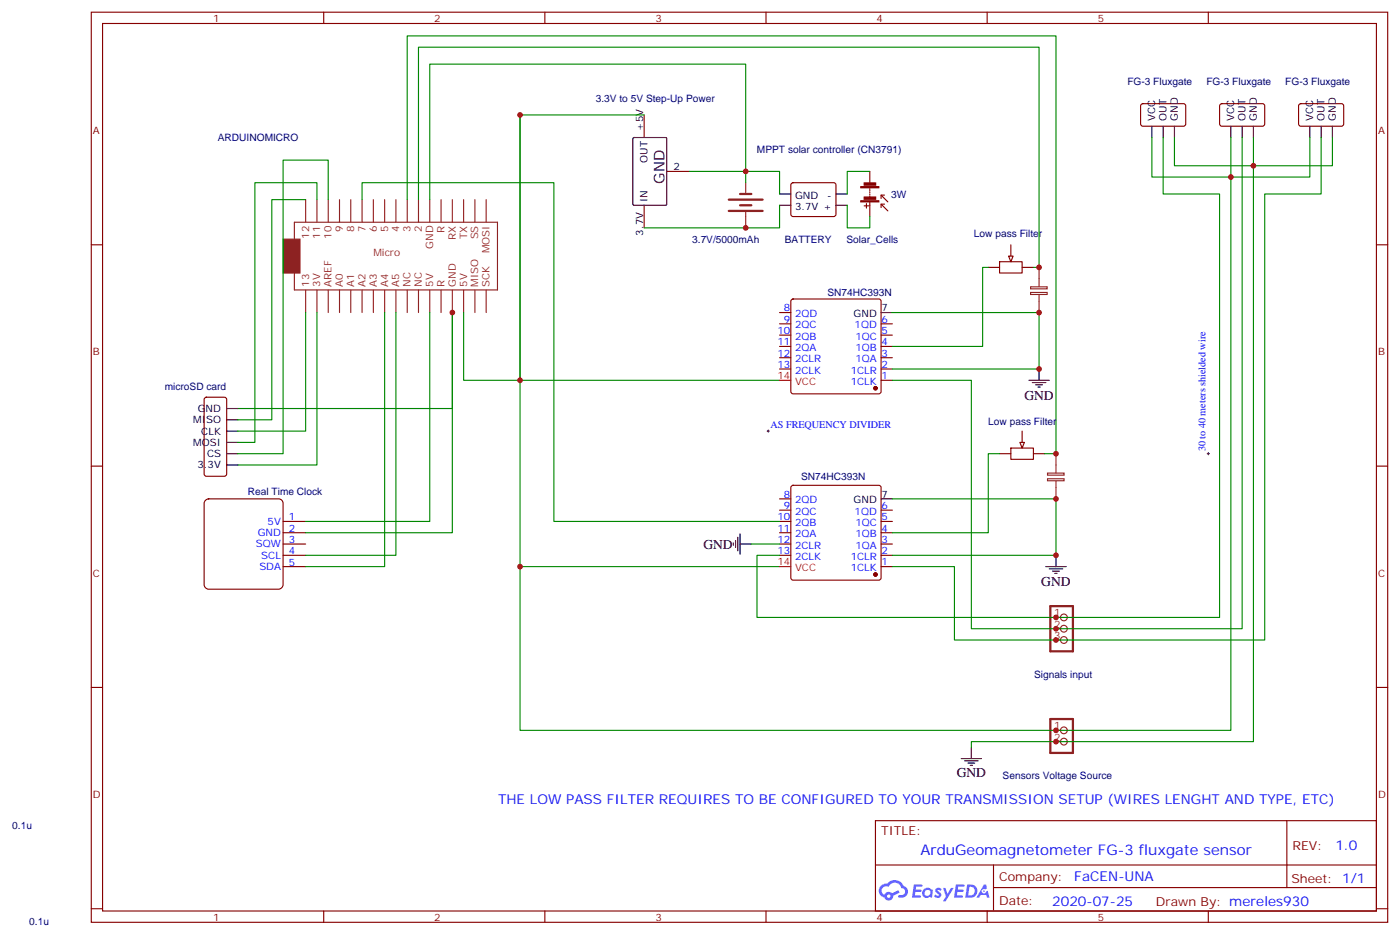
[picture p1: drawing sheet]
<svg xmlns="http://www.w3.org/2000/svg" width="438mm" height="293mm" viewBox="0 0 438 293" stroke-linecap="round" stroke-linejoin="round" font-family="sans-serif">
<g fill="none" stroke="#870000" stroke-width=".35">
<path d="M28.5 3.8h405.4v284.3h-405.4zM32.1 7.3h398.3v277.3h-398.3zM101.2 3.8v3.5M170.4 3.8v3.5M239.5 3.8v3.5M308.6 3.8v3.5M377.8 3.8v3.5M28.5 76.5h3.6M430.4 76.5h3.5M28.5 145.6h3.6M430.4 145.6h3.5M28.5 214.8h3.6"/>
<path d="M430.4 214.8h3.5M273.7 256.4h156.7v28.2h-156.7zM402.3 256.4l.1 20.9M273.8 270.2h156.4M310.6 277.3h119.6M310.6 270.2v14.2M28.5 283.9h3.6M101.2 284.6v3.5M170.4 284.6v3.5M239.5 284.6v3.5M308.6 284.6v3.5M377.8 284.6v3.5"/>
<path d="M430.4 283.9h3.5"/>
</g>
<g fill="#5487ff">
<path d="M292.7 277.6a1.22 1.22 0 0 1 1.7 .2l-.4 .6a.47 .47 0 0 0-.3-.4 .47 .47 0 0 0-.5 .2l.2 .2a1.14 1.14 0 0 1 .7 1.8 1.14 1.14 0 0 1-1.9 0l-.2-.2 .5-.6 .7 .5a.29 .29 0 0 0 .4-.3 .29 .29 0 0 0-.3-.3 1.04 1.04 0 0 1-.6-1.7z"/>
<path d="M285.7 276.3h2.4l.3 .2-.1 .5-1.9 .1-.1 .8h1.5l.4 .4-.4 .4h-1.6l-.2 1.1h1.8l.1 .3-.1 .3-2.7 .1z"/>
<path d="M298.9 276.3h2.3l.3 .2-.1 .5-1.8 .1-.1 .8h1.5l.3 .4-.4 .4h-1.5l-.2 1.1h1.7l.2 .3-.2 .3-2.6 .1z"/>
<path d="M307.6 276.3h.7l.3 1.3-.6 .3a.69 .69 0 0 0-1 .3 .69 .69 0 0 0 .5 .9 .69 .69 0 0 0 .8-.6l.5-.2 .6 2.2h-.8l-.2-.9h-1.8l-.4 .9h-.9z"/>
<path d="M294.8 277.4h.8l.6 1.8 1.1-1.8h.9l-2.5 4.2h-.9l.9-1.5z"/>
<path d="M302.4 276.3l-.6 4.2h1.4a2.11 2.11 0 0 0 2.4-2.1 2.11 2.11 0 0 0-2.5-2.1zM303.1 277.1a1.43 1.43 0 0 1 1.7 1.6 1.43 1.43 0 0 1-2.1 1.1z"/>
<path d="M288.7 277.9a1.54 1.54 0 0 0-.1 2.2 1.54 1.54 0 0 0 2.2 .1l.6 .3 .3-2.3-.6-.3a1.49 1.49 0 0 0-2.4 0zM289 278.9a.94 .94 0 0 1 1.8 0 .94 .94 0 0 1-1.8 0z"/>
<path d="M275.4 276.7a2.18 2.18 0 0 0 1.1 3.7 1.44 1.44 0 0 0 1.6 .9 1.44 1.44 0 0 0 1.2-1.4l2-1.1-.4-.7-2 1a1.47 1.47 0 0 0-2.4 .4 1.39 1.39 0 0 1-.7-1.9 1.39 1.39 0 0 1 2-.5 2.12 2.12 0 0 1 2.2-1.3 2.12 2.12 0 0 1 1.9 1.7 1.14 1.14 0 0 1 1.1 1.4 1.14 1.14 0 0 1-1.7 .7 .43 .43 0 0 0-.5 .4 .43 .43 0 0 0 .4 .5 1.98 1.98 0 0 0 2.5-1.2 1.98 1.98 0 0 0-1.2-2.6 3.1 3.1 0 0 0-5.3-.6l-.8 .1zM277.3 280a.55 .55 0 0 1 1.1 0 .55 .55 0 0 1-1.1 0z"/>
<circle cx="307.6" cy="278.4" r=".26"/>
</g>
<path d="M227.9 65.9h10.5M227.9 62.4h10.5M231.4 64.1h3.5M231.4 60.6h3.5M328.4 189.4h7.1v14.1h-7.1zM328.4 224.6h7.1v10.6h-7.1z" fill="none" stroke="#8c2424" stroke-width=".71"/>
<g fill="none" stroke="#8c2424" stroke-width=".35">
<path d="M233.2 57.1v3.5M92 69.4h63.5v21.2h-63.5zM95.6 62.4v7M99.1 62.4v7M102.6 62.4v7M106.2 62.4v7M109.7 62.4v7M113.2 62.4v7M116.7 62.4v7M120.3 62.4v7M123.8 62.4v7M127.3 62.4v7"/>
<path d="M130.8 62.4v7M134.4 62.4v7M137.9 62.4v7M141.4 62.4v7M145 62.4v7M148.5 62.4v7M152 62.4v7M233.2 66.3v4.9M95.6 90.6v7M99.1 90.6v7M102.6 90.6v7M106.2 90.6v7"/>
<path d="M109.7 90.6v7M113.2 90.6v7M116.7 90.6v7M120.3 90.6v7M123.8 90.6v7M127.3 90.6v7M130.8 90.6v7M134.4 90.6v7M137.9 90.6v7M141.4 90.6v7M145 90.6v7M148.5 90.6v7"/>
<path d="M152 90.6v7M330.2 192.9h1.4M330.2 196.4h1.4M330.2 200h1.4M330.2 228.2h1.4M330.2 231.7h1.4"/>
<circle cx="332.6" cy="192.9" r="1.06"/>
<circle cx="332.6" cy="196.4" r="1.06"/>
<circle cx="332.6" cy="200" r="1.06"/>
<circle cx="332.6" cy="231.7" r="1.06"/>
<circle cx="332.6" cy="228.2" r="1.06"/>
</g>
<path d="M247.5 57.3l.5-.2h12.7l.5 .2 .2 .5-.1 9.4-.6 .5-13-.1-.4-.6v-9.2z" fill="none" stroke="#870000" stroke-width=".35"/>
<path d="M243.7 60.6h3.6M243.7 64.1h3.6M261.4 60.6h3.5M261.4 64.1h3.5" fill="none" stroke="#000" stroke-width=".35"/>
<path d="M88.5 74.7h5.3v10.6h-5.3z" fill="#8c2424" stroke="#8c2424" stroke-width=".35"/>
<path d="M64.1 156.4l1.1-.5h21.9a1.41 1.41 0 0 1 1.4 1.4v25.4a1.51 1.51 0 0 1-1.4 1.4h-21.9a1.51 1.51 0 0 1-1.4-1.4v-25.4z" fill="#fff" stroke="#800000" stroke-width=".35"/>
<g fill="none" stroke="#870000" stroke-width=".35">
<path d="M201.4 35.9v7.1M208.5 53.6h7M201.4 64.1v7.1M316.1 76.5v3.5M243.7 97.6h3.6M247.5 93.6l.5-.2h26.8l.5 .2 .2 .5v28.2l-.3 .5-.4 .2h-26.8l-.5-.2-.2-.5v-28.2zM309 83.5h3.5M312.5 81.8h7.1v3.5h-7.1zM319.6 83.5h3.5M243.7 115.3h3.6M243.7 111.8h3.6M243.7 108.2h3.6"/>
<path d="M243.7 104.7h3.6M243.7 101.2h3.6M275.5 118.8h3.5M275.5 115.3h3.5M275.5 111.8h3.5M275.5 108.2h3.5M275.5 104.7h3.5M275.5 101.2h3.5M64.1 124.3l.4-.2h5.7l.6 .4 .1 23.6-.5 .6-5.9 .1-.6-.5-.1-23.5zM243.7 159.4h3.6M243.7 155.9h3.6M247.5 151.8l.5-.2h26.8l.5 .2 .2 .5v28.3l-.3 .5-.4 .2h-26.8l-.5-.3-.2-.4v-28.3z"/>
<path d="M275.5 159.4h3.5M88.5 162.9h7.1M88.5 166.4h7.1M88.5 177h7.1M88.5 173.5h7.1M88.5 170h7.1M243.7 162.9h3.6M243.7 166.4h3.6M243.7 173.5h3.6M243.7 170h3.6M275.5 162.9h3.5M275.5 166.4h3.5"/>
<path d="M275.5 177h3.5M275.5 173.5h3.5M275.5 170h3.5"/>
</g>
<path d="M197.9 43.1l.3-.1h9.9l.3 .1 .1 20.7-.2 .3h-10.1l-.3-.2zM275.5 97.6h3.5M70.9 138.2h3.5M70.9 134.7h3.5M70.9 131.2h3.5M70.9 127.6h3.5M70.9 145.3h3.5M70.9 141.7h3.5M275.5 155.9h3.5" fill="none" stroke="#000" stroke-width=".35"/>
<g fill="none" stroke="#008700" stroke-width=".35">
<path d="M162.6 35.9v141.1h81.1M201.4 35.9h-38.8v82.9h-17.6v-21.2M215.5 53.6h17.7v3.5M272 53.6h-7.1v7M95.6 62.4h-10.6v68.8h-10.6M99.1 62.4v-5.3h-19.4v81.1h-5.3M102.6 62.4v-12.4h-14.1v91.7h-14.1M243.7 64.1v7.1h-42.3M243.7 60.6v-7h-10.5v-33.6h-98.8v42.4M264.9 64.1v7.1h7.1v-3.5M95.6 97.6v37.1h-21.2M99.1 97.6v47.7h-24.7"/>
<path d="M134.4 97.6v65.3h-38.8M162.6 118.8h81.1M279 115.3h45.9M74.4 127.6h67v-30v68.8h-45.8"/>
</g>
<g fill="#850000" stroke="#850000" stroke-width=".35">
<path d="M269.1 58.3h5.7v.4h-5.7z"/>
<path d="M269.1 62.7h5.7v.4h-5.7z"/>
<path d="M270.2 57.1h3.6v.8h-3.6z"/>
<path d="M270.2 61.6h3.6v.7h-3.6z"/>
</g>
<g fill="none" stroke="#850000" stroke-width=".35">
<path d="M272 53.6v3.5M272 58.5v.3M272 59.2v.3M272 59.9v.4M270.2 64.3h1.4M270.9 63.6v1.4M272 60.6v.4M272 61.3v.4M272 63.1v4.6M275.5 61l2.1 2.1M275.5 63.8l2.1 2.1M276.5 61h-1v1"/>
<path d="M276.5 63.8h-1v1"/>
</g>
<g fill="#870000" stroke="#870000" stroke-width=".35">
<circle cx="273.7" cy="179.5" r=".53"/>
<circle cx="273.7" cy="121.3" r=".53"/>
</g>
<path d="M243.7 118.8h3.6M243.7 177h3.6" fill="none" stroke="#f00" stroke-width=".35"/>
<path d="M322.2 89.6h5.2v.6h-5.2zM322.2 91.4h5.2v.6h-5.2zM324.9 83.5v6M324.9 92v5.6M327.5 147.8h5.2v.6h-5.2zM327.5 149.6h5.2v.6h-5.2zM330.2 141.7v6M330.2 150.2v5.7" fill="none" stroke="#8c2424" stroke-width=".35"/>
<path d="M315.3 80h1.5l-.7 1.8z" fill="#f0f0f0" stroke="#870000" stroke-width=".35"/>
<path d="M316.1 140h7v3.5h-7zM319.6 134.7v3.5M312.5 141.7h3.6M323.1 141.7h3.5" fill="none" stroke="#870000" stroke-width=".35"/>
<path d="M318.9 138.2h1.4l-.7 1.8z" fill="#f0f0f0" stroke="#870000" stroke-width=".35"/>
<g fill="none" stroke="#008700" stroke-width=".35">
<path d="M360.2 43v12.3h24.6v-12.3M363.7 43v17.6h17.6v132.3h-144.6v-19.4h7M367.2 43v8.8h24.7v-8.8M388.4 43v153.4h-84.7v-77.6h-24.7M409.5 43v12.3h-24.7v172.9h-222.2v-51.2M413.1 43v17.6h-17.7v139.4h-97v-23h-19.4M416.6 43v8.8h-24.7v179.9h-88.2v1.8M113.2 62.4v-5.3h60v105.8h70.5M127.3 62.4v-51.2h202.9v130.5h-3.6M130.8 62.4v-47.7h194.1v68.8h-1.8M120.3 97.6v79.4h-24.7M123.8 97.6v75.9h-28.2"/>
<path d="M279 97.6h45.9v17.7M309 83.5h-1.8v24.7h-28.2M279 155.9h51.2v17.6h-51.2M312.5 141.7h-3.5v24.7h-30M234.9 170h8.8"/>
</g>
<g fill="none" stroke="#000" stroke-width=".35">
<path d="M360.2 39.4v3.6M363.7 39.4v3.6M367.2 39.4v3.6M384.8 39.4v3.6M388.4 39.4v3.6M391.9 39.4v3.6M409.5 39.4v3.6M413.1 39.4v3.6M416.6 39.4v3.6M321.7 118.8h6.3M322.8 119.5h4.2M324.9 115.3v3.5"/>
<path d="M323.8 120.2h2.1M324.5 120.9h.7M229.3 169.6v.7M230 168.9v2.1M230.7 167.9v4.2M231.4 170h3.5M231.4 166.8v6.3M327 177h6.3M328 177.7h4.3M329.1 178.4h2.1M329.8 179.1h.7M330.2 173.5v3.5"/>
<path d="M300.5 237h6.4M301.6 237.7h4.2M302.6 238.4h2.2M303.4 239.1h.7M303.7 233.5v3.5"/>
</g>
<path d="M356.9 32.6l.4-.2h13l.4 .7v5.9l-.7 .4h-12.9l-.5-.7v-5.6zM381.6 32.6l.4-.2h13l.4 .7v5.9l-.7 .4h-13l-.4-.7v-5.6zM406.2 32.6l.5-.2h13l.4 .7v5.9l-.7 .4h-13l-.4-.7v-5.6z" fill="none" stroke="#870000" stroke-width=".35"/>
<path d="M239.9 134.7h.7M240.2 134.3v.7M377.4 141.7h.7M377.8 141.4v.7" fill="none" stroke="#000" stroke-width=".31"/>
<g fill="#c00">
<circle cx="384.8" cy="55.3" r=".88"/>
<circle cx="391.9" cy="51.8" r=".88"/>
<circle cx="330.2" cy="173.5" r=".88"/>
<circle cx="330.2" cy="141.7" r=".88"/>
<circle cx="324.9" cy="83.5" r=".88"/>
<circle cx="141.4" cy="97.6" r=".88"/>
<circle cx="233.2" cy="71.2" r=".88"/>
<circle cx="233.2" cy="53.6" r=".88"/>
<circle cx="162.6" cy="118.8" r=".88"/>
<circle cx="162.6" cy="35.9" r=".88"/>
<circle cx="324.9" cy="115.3" r=".88"/>
<circle cx="162.6" cy="177" r=".88"/>
<circle cx="330.2" cy="192.9" r=".88"/>
<circle cx="330.2" cy="196.4" r=".88"/>
<circle cx="330.2" cy="200" r=".88"/>
<circle cx="330.2" cy="228.2" r=".88"/>
<circle cx="330.2" cy="231.7" r=".88"/>
<circle cx="330.2" cy="155.9" r=".88"/>
<circle cx="324.9" cy="97.6" r=".88"/>
</g>
<text font-size="4.6" x="207.8" y="57.4" transform="rotate(-90 207.8 57.4)">GND</text>
<text font-size="4.6" fill="#00f" x="287.8" y="267">ArduGeomagnetometer FG-3 fluxgate sensor</text>
<g font-size="4.2">
<text x="320.3" y="124.9">GND</text>
<text x="219.9" y="171.5">GND</text>
<text x="325.6" y="183.1">GND</text>
<text x="299.1" y="242.6">GND</text>
</g>
<g font-size="4.2" fill="#00f">
<text x="155.7" y="251">THE LOW PASS FILTER REQUIRES TO BE CONFIGURED TO YOUR TRANSMISSION SETUP (WIRES LENGHT AND TYPE, ETC)</text>
<text x="417.5" y="265.7">1.0</text>
<text x="335.9" y="275.2">FaCEN-UNA</text>
<text x="329" y="283">2020-07-25</text>
</g>
<g font-size="3.9" fill="#800">
<text x="275.5" y="261">TITLE:</text>
<text x="404.1" y="265.7">REV:</text>
<text x="312.4" y="275.2">Company:</text>
<text x="403.8" y="275.8">Sheet: 1/1</text>
<text x="312.4" y="282.9">Date:</text>
<text x="361.4" y="282.9">Drawn By: mereles930</text>
</g>
<g font-size="3.2" fill="#800">
<text x="66.6" y="6.8">1</text>
<text x="135.8" y="6.8">2</text>
<text x="204.9" y="6.8">3</text>
<text x="274.1" y="6.8">4</text>
<text x="343.2" y="6.8">5</text>
<text x="29.1" y="41.9">A</text>
<text x="430.9" y="41.9">A</text>
<text x="29.1" y="111.1">B</text>
<text x="430.9" y="111.1">B</text>
<text x="29.1" y="180.2">C</text>
<text x="430.9" y="180.2">C</text>
<text x="29.1" y="249.3">D</text>
<text x="430.9" y="249.3">D</text>
<text x="66.6" y="287.6">1</text>
<text x="135.8" y="287.6">2</text>
<text x="204.9" y="287.6">3</text>
<text x="274.1" y="287.6">4</text>
<text x="343.2" y="287.6">5</text>
</g>
<g font-size="3.2" fill="#000080">
<text x="352.5" y="26.5">FG-3 Fluxgate</text>
<text x="377.2" y="26.5">FG-3 Fluxgate</text>
<text x="401.9" y="26.5">FG-3 Fluxgate</text>
<text x="186.3" y="31.8">3.3V to 5V Step-Up Power</text>
<text x="68.1" y="44.1">ARDUINOMICRO</text>
<text x="236.7" y="47.6">MPPT solar controller (CN3791)</text>
<text x="278.6" y="61.8">3W</text>
<text x="216.4" y="75.9">3.7V/5000mAh</text>
<text x="245.4" y="75.9">BATTERY</text>
<text x="264.7" y="75.9">Solar_Cells</text>
<text x="304.5" y="74.1">Low pass Filter</text>
<text x="258.7" y="92.4">SN74HC393N</text>
<text x="51.5" y="121.7">microSD card</text>
<text x="309" y="132.9">Low pass Filter</text>
<text x="250.5" y="150">SN74HC393N</text>
<text x="77.5" y="154.8">Real Time Clock</text>
<text x="323.3" y="211.7">Signals input</text>
<text x="313.5" y="243.4">Sensors Voltage Source</text>
<text x="3.8" y="258.9">0.1u</text>
<text x="9.1" y="288.9">0.1u</text>
</g>
<g font-size="3.2">
<text x="201" y="40.9" transform="rotate(-90 201 40.9)">+5V</text>
<text x="361.2" y="37.7" transform="rotate(-90 361.2 37.7)">VCC</text>
<text x="364.7" y="37.7" transform="rotate(-90 364.7 37.7)">OUT</text>
<text x="368.3" y="37.7" transform="rotate(-90 368.3 37.7)">GND</text>
<text x="385.9" y="37.7" transform="rotate(-90 385.9 37.7)">VCC</text>
<text x="389.4" y="37.7" transform="rotate(-90 389.4 37.7)">OUT</text>
<text x="393" y="37.7" transform="rotate(-90 393 37.7)">GND</text>
<text x="410.6" y="37.7" transform="rotate(-90 410.6 37.7)">VCC</text>
<text x="414.1" y="37.7" transform="rotate(-90 414.1 37.7)">OUT</text>
<text x="417.7" y="37.7" transform="rotate(-90 417.7 37.7)">GND</text>
<text x="202.5" y="50.8" transform="rotate(-90 202.5 50.8)">OUT</text>
<text x="210.6" y="53.2">2</text>
<text x="202.5" y="63.1" transform="rotate(-90 202.5 63.1)">IN</text>
<text x="248.6" y="62">GND</text>
<text x="248.6" y="65.5">3.7V +</text>
<text x="258.6" y="62">-</text>
<text x="201" y="73.6" transform="rotate(-90 201 73.6)">3.7V</text>
<text x="266.9" y="99.1">GND</text>
<text x="275.7" y="97.3">7</text>
<text x="61.8" y="128.7">GND</text>
<text x="60.4" y="132.2">MISO</text>
<text x="62.9" y="135.7">CLK</text>
<text x="60.4" y="139.3">MOSI</text>
<text x="64.7" y="142.8">CS</text>
<text x="61.8" y="146.3">3.3V</text>
<text x="275.7" y="155.5">7</text>
<text x="266.9" y="157.3">GND</text>
</g>
<g font-size="3.2" fill="#8d2323">
<text x="96.6" y="74.5" transform="rotate(-90 96.6 74.5)">12</text>
<text x="100.2" y="74.5" transform="rotate(-90 100.2 74.5)">11</text>
<text x="103.7" y="74.5" transform="rotate(-90 103.7 74.5)">10</text>
<text x="107.2" y="72.5" transform="rotate(-90 107.2 72.5)">9</text>
<text x="110.7" y="72.5" transform="rotate(-90 110.7 72.5)">8</text>
<text x="114.3" y="72.5" transform="rotate(-90 114.3 72.5)">7</text>
<text x="117.8" y="72.5" transform="rotate(-90 117.8 72.5)">6</text>
<text x="121.3" y="72.5" transform="rotate(-90 121.3 72.5)">5</text>
<text x="124.8" y="72.5" transform="rotate(-90 124.8 72.5)">4</text>
<text x="128.4" y="72.5" transform="rotate(-90 128.4 72.5)">3</text>
<text x="131.9" y="72.5" transform="rotate(-90 131.9 72.5)">2</text>
<text x="135.4" y="77.8" transform="rotate(-90 135.4 77.8)">GND</text>
<text x="139" y="72.7" transform="rotate(-90 139 72.7)">R</text>
<text x="142.5" y="74.9" transform="rotate(-90 142.5 74.9)">RX</text>
<text x="146" y="74.6" transform="rotate(-90 146 74.6)">TX</text>
<text x="149.5" y="74.8" transform="rotate(-90 149.5 74.8)">SS</text>
<text x="116.7" y="80">Micro</text>
<text x="153.1" y="79.2" transform="rotate(-90 153.1 79.2)">MOSI</text>
<text x="96.6" y="89.5" transform="rotate(-90 96.6 89.5)">13</text>
<text x="100.2" y="89.5" transform="rotate(-90 100.2 89.5)">3V</text>
<text x="103.7" y="89.5" transform="rotate(-90 103.7 89.5)">AREF</text>
<text x="107.2" y="89.5" transform="rotate(-90 107.2 89.5)">A0</text>
<text x="110.7" y="89.5" transform="rotate(-90 110.7 89.5)">A1</text>
<text x="114.3" y="89.5" transform="rotate(-90 114.3 89.5)">A2</text>
<text x="117.8" y="89.5" transform="rotate(-90 117.8 89.5)">A3</text>
<text x="121.3" y="89.5" transform="rotate(-90 121.3 89.5)">A4</text>
<text x="124.8" y="89.5" transform="rotate(-90 124.8 89.5)">A5</text>
<text x="128.4" y="89.5" transform="rotate(-90 128.4 89.5)">NC</text>
<text x="131.9" y="89.5" transform="rotate(-90 131.9 89.5)">NC</text>
<text x="135.4" y="89.5" transform="rotate(-90 135.4 89.5)">5V</text>
<text x="139" y="89.5" transform="rotate(-90 139 89.5)">R</text>
<text x="142.5" y="89.5" transform="rotate(-90 142.5 89.5)">GND</text>
<text x="146" y="89.5" transform="rotate(-90 146 89.5)">5V</text>
<text x="149.5" y="89.5" transform="rotate(-90 149.5 89.5)">MISO</text>
<text x="153.1" y="89.5" transform="rotate(-90 153.1 89.5)">SCK</text>
<text x="329.6" y="192.5">1</text>
<text x="329.6" y="196.1">2</text>
<text x="329.6" y="199.6">3</text>
<text x="329.6" y="227.8">1</text>
<text x="329.6" y="231.4">2</text>
</g>
<g font-size="3.2" fill="#00f">
<text x="245.1" y="97.3">8</text>
<text x="245.1" y="100.8">9</text>
<text x="248.6" y="99.1">2QD</text>
<text x="275.7" y="100.8">6</text>
<text x="243.1" y="104.4">10</text>
<text x="243.1" y="107.9">11</text>
<text x="248.6" y="102.6">2QC</text>
<text x="248.6" y="106.1">2QB</text>
<text x="267.2" y="102.6">1QD</text>
<text x="267.4" y="106.1">1QC</text>
<text x="275.7" y="107.9">4</text>
<text x="275.7" y="104.4">5</text>
<text x="243.1" y="111.4">12</text>
<text x="248.6" y="109.6">2QA</text>
<text x="248.6" y="113.2">2CLR</text>
<text x="267.5" y="109.6">1QB</text>
<text x="267.5" y="113.2">1QA</text>
<text x="275.7" y="111.4">3</text>
<text x="243.1" y="114.9">13</text>
<text x="248.6" y="116.7">2CLK</text>
<text x="266" y="116.7">1CLR</text>
<text x="275.7" y="118.5">1</text>
<text x="275.7" y="114.9">2</text>
<text x="266" y="120.2">1CLK</text>
<text x="240.9" y="133.8">AS FREQUENCY DIVIDER</text>
<text x="376.9" y="141" transform="rotate(-90 376.9 141)">30 to 40 meters shielded wire</text>
<text x="245.1" y="155.5">8</text>
<text x="245.1" y="159">9</text>
<text x="248.6" y="157.3">2QD</text>
<text x="248.6" y="160.8">2QC</text>
<text x="267.2" y="160.8">1QD</text>
<text x="275.7" y="159">6</text>
<text x="80.6" y="167.5">GND</text>
<text x="83.7" y="163.9">5V</text>
<text x="90.3" y="162.5">1</text>
<text x="90.3" y="166.1">2</text>
<text x="243.1" y="162.6">10</text>
<text x="243.1" y="166.1">11</text>
<text x="248.6" y="164.3">2QB</text>
<text x="248.6" y="167.9">2QA</text>
<text x="267.4" y="164.3">1QC</text>
<text x="267.5" y="167.9">1QB</text>
<text x="275.7" y="166.1">4</text>
<text x="275.7" y="162.6">5</text>
<text x="80" y="170.9">SQW</text>
<text x="90.3" y="169.5">3</text>
<text x="90.3" y="173.1">4</text>
<text x="243.1" y="169.6">12</text>
<text x="243.1" y="173.1">13</text>
<text x="248.6" y="171.4">2CLR</text>
<text x="267.5" y="171.4">1QA</text>
<text x="275.7" y="173.1">2</text>
<text x="275.7" y="169.6">3</text>
<text x="81.1" y="178.1">SDA</text>
<text x="81.7" y="174.5">SCL</text>
<text x="90.3" y="176.7">5</text>
<text x="248.6" y="174.9">2CLK</text>
<text x="266" y="174.9">1CLR</text>
<text x="266" y="178.4">1CLK</text>
<text x="275.7" y="176.7">1</text>
</g>
<g font-size="3.2" fill="#f00">
<text x="243.1" y="118.5">14</text>
<text x="248.6" y="120.2">VCC</text>
<text x="243.1" y="176.7">14</text>
<text x="248.6" y="178.4">VCC</text>
</g>
</svg>
